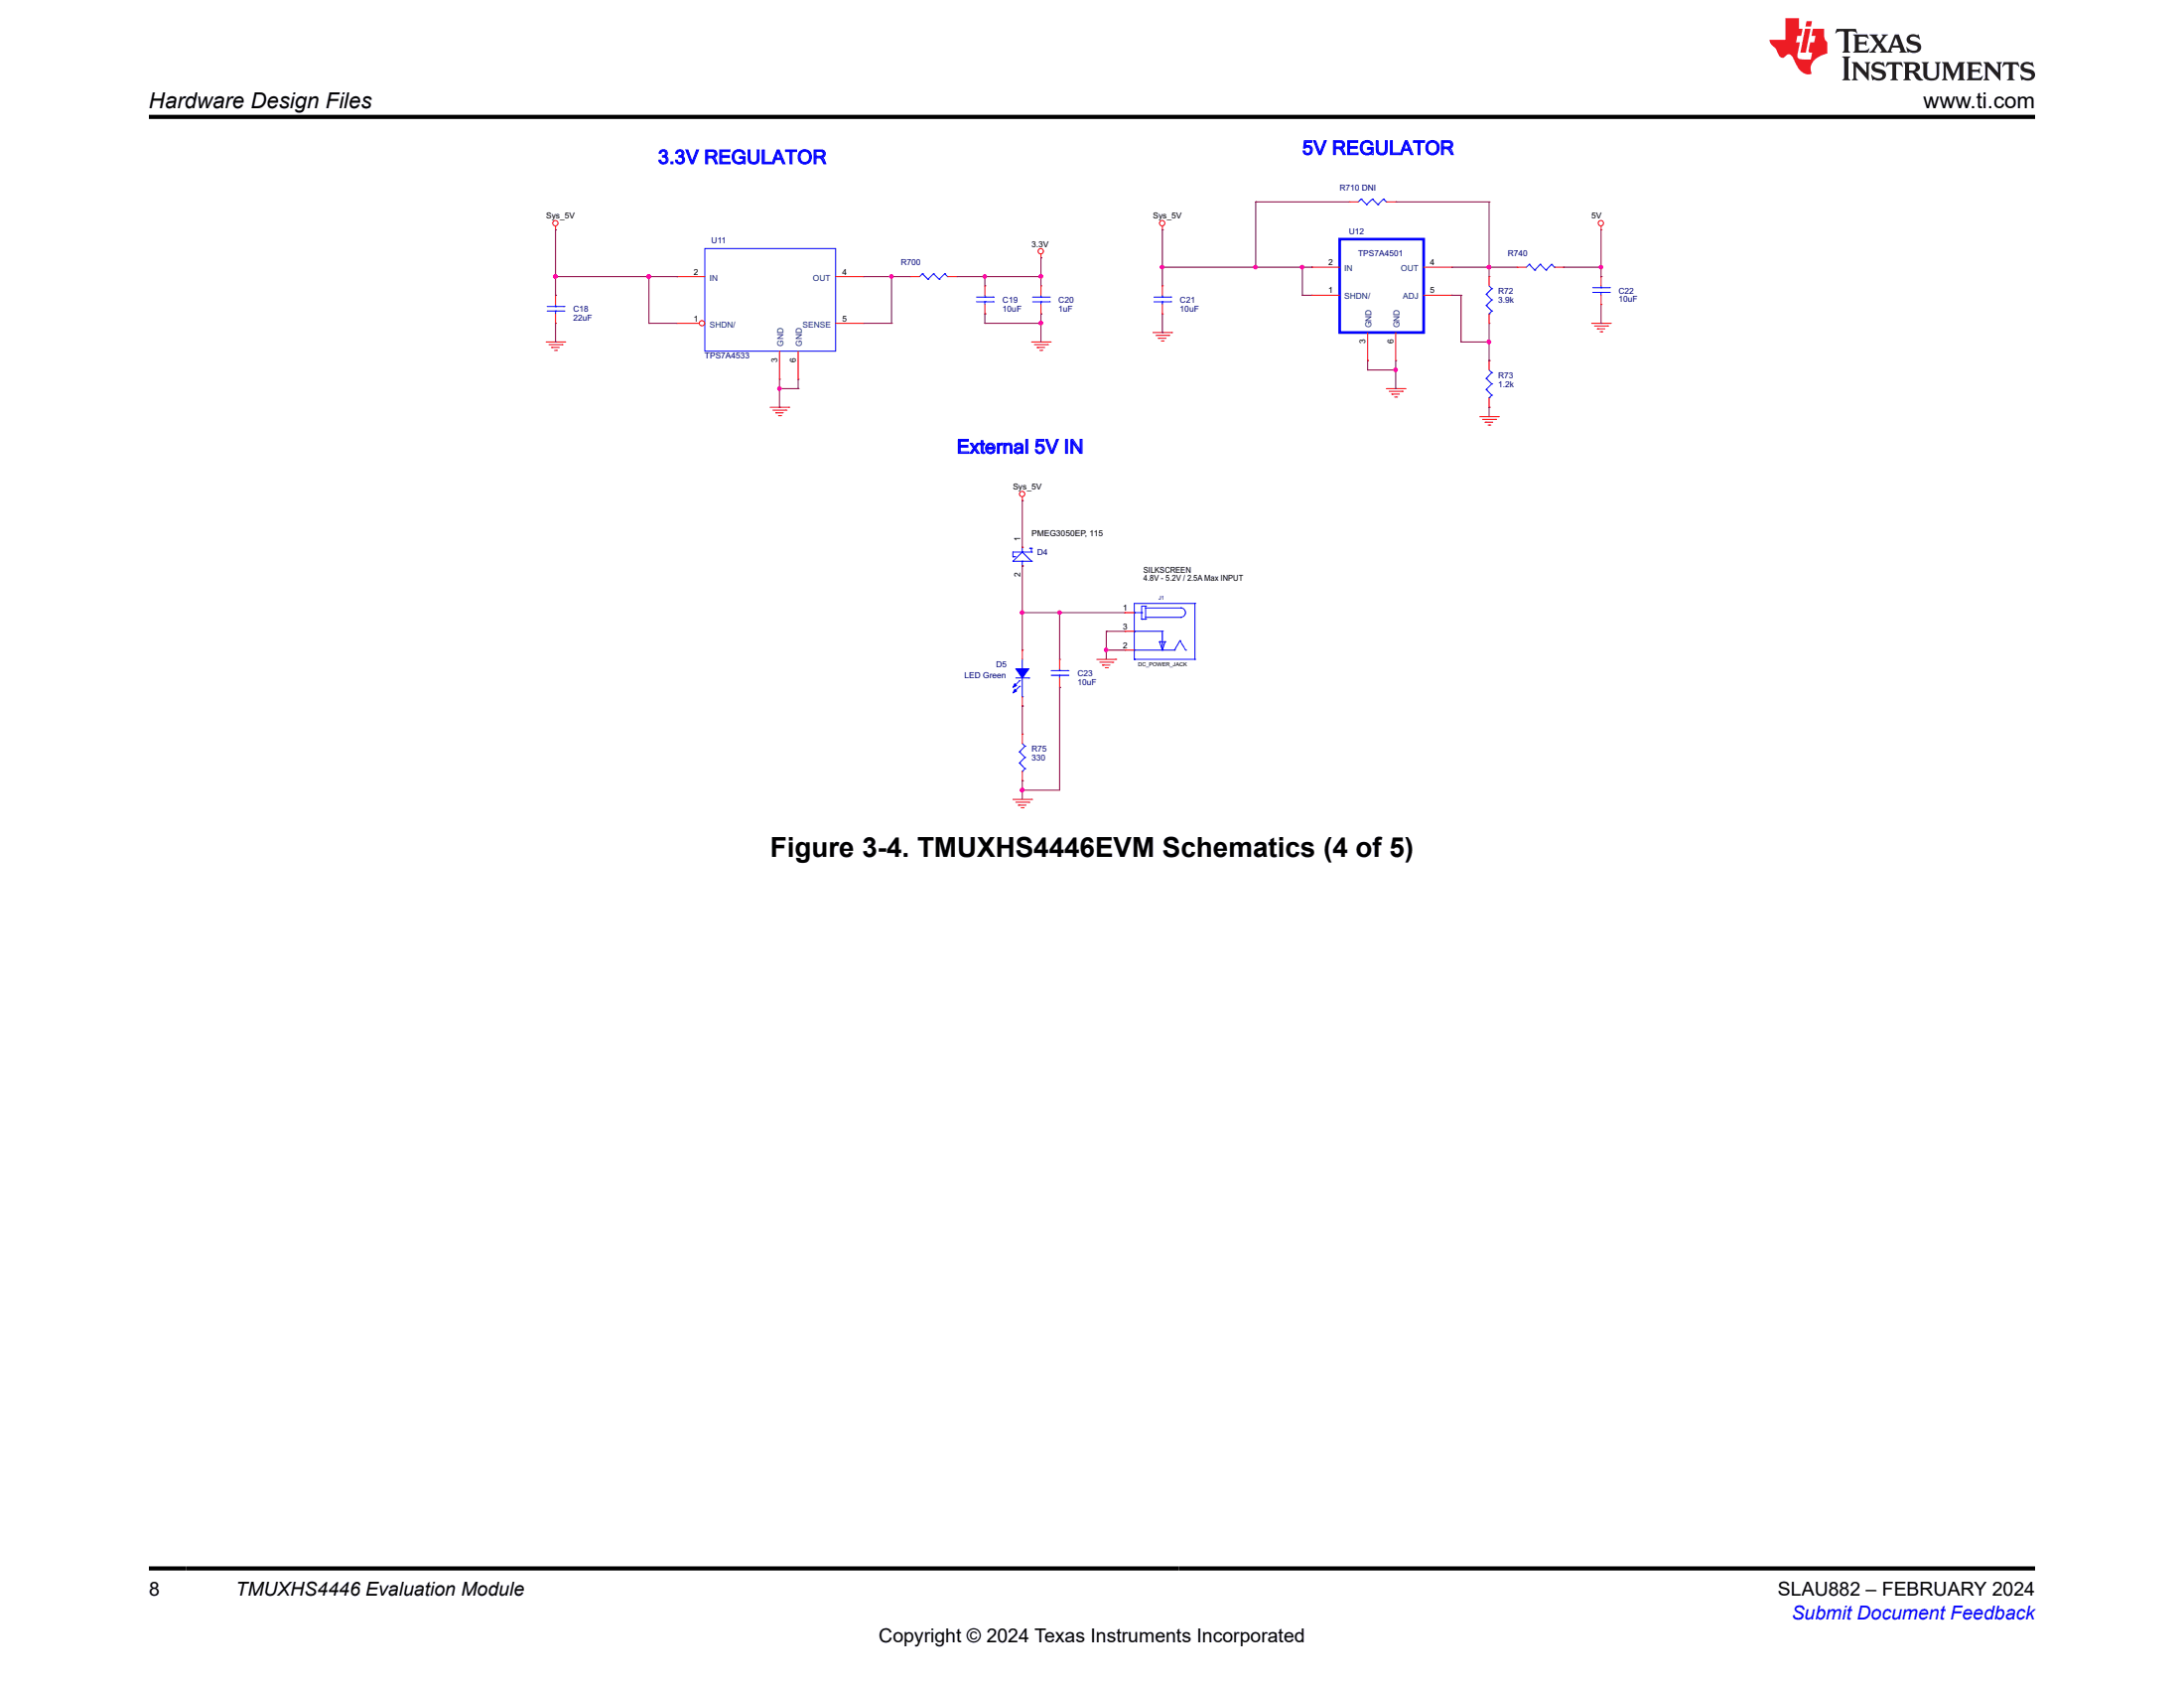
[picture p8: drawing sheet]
<svg xmlns="http://www.w3.org/2000/svg" width="279mm" height="216mm" viewBox="0 0 279 216" stroke-linecap="round" stroke-linejoin="round" font-family="sans-serif">
<g fill="none" stroke="#00f" stroke-width=".13">
<path d="M84.5 19.3a.49 .49 0 0 1 .7-.1 .49 .49 0 0 1 0 .7l-.1 .1a.56 .56 0 0 1 .1 1 .56 .56 0 0 1-.9-.5h.2a.37 .37 0 0 0 .5 .3 .37 .37 0 0 0 .2-.5 .37 .37 0 0 0-.4-.2v-.2h.2a.31 .31 0 0 0 0-.6 .3 .3 0 0 0-.4 .3h-.3zM86.6 19.3a.49 .49 0 0 1 .7-.1 .49 .49 0 0 1 .1 .7l-.2 .1a.56 .56 0 0 1 .1 1 .56 .56 0 0 1-.9-.5h.3a.37 .37 0 0 0 .4 .3 .37 .37 0 0 0 .3-.5 .37 .37 0 0 0-.5-.2v-.2h.2a.31 .31 0 0 0 0-.6 .3 .3 0 0 0-.4 .3h-.3zM87.7 19.2h.3l.6 1.5 .5-1.5h.3l-.7 1.8h-.3zM90.3 19.2h.8a.5 .5 0 0 1 .6 .3 .5 .5 0 0 1-.4 .6 .95 .95 0 0 1 .5 .9h-.3l-.2-.6-.3-.2h-.5v.8h-.2zM90.5 19.4h.8a.3 .3 0 0 1 .2 .3 .3 .3 0 0 1-.3 .3h-.7zM92.1 19.2h1.3v.2h-1.1v.5h1v.2h-1v.6h1.1v.3h-1.3zM93.9 19.4a.82 .82 0 0 1 1.4 .3h-.2a.63 .63 0 0 0-.9-.3 .63 .63 0 0 0-.3 .9 .65 .65 0 0 0 .5 .5 .65 .65 0 0 0 .7-.3v-.2h-.5v-.3h.7v1h-.1l-.1-.2a.91 .91 0 0 1-1.3-.1 .91 .91 0 0 1 .1-1.3zM95.7 19.2h.3v1a.47 .47 0 0 0 .4 .6 .47 .47 0 0 0 .5-.6v-1h.2v1a.7 .7 0 0 1-.7 .8 .7 .7 0 0 1-.7-.8zM97.5 19.2h.3v1.5h.8v.3h-1.1zM99.4 19.2h.3l.7 1.8h-.2l-.3-.6h-.7l-.2 .6h-.2zM99.6 19.4l.3 .8h-.6zM100.5 19.2h1.4v.2h-.6v1.6h-.2v-1.6h-.6z"/>
<path d="M102.3 19.4a.88 .88 0 0 1 1.3 .1 .88 .88 0 0 1 0 1.2 .88 .88 0 0 1-1.3 0 1.05 1.05 0 0 1 0-1.3zM102.5 19.5a.69 .69 0 0 1 1.1 .4 .69 .69 0 0 1-.6 .9 .74 .74 0 0 1-.6-.5 .74 .74 0 0 1 .1-.8zM104.2 19.2h.7a.5 .5 0 0 1 .7 .3 .5 .5 0 0 1-.4 .6 .95 .95 0 0 1 .4 .9h-.2l-.2-.6-.4-.2h-.4v.8h-.2zM104.4 19.4h.8a.3 .3 0 0 1 .1 .3 .3 .3 0 0 1-.2 .3h-.7zM166.9 18h.9v.2h-.7l-.1 .5a.59 .59 0 0 1 .9 .3 .59 .59 0 0 1-.4 .8 .59 .59 0 0 1-.8-.5h.3a.38 .38 0 0 0 .5 .3 .38 .38 0 0 0 .1-.6 .39 .39 0 0 0-.6-.1h-.2zM168 18h.3l.6 1.5 .5-1.5h.3l-.7 1.8h-.3zM170.6 18h.8a.5 .5 0 0 1 .6 .4 .5 .5 0 0 1-.4 .6 .95 .95 0 0 1 .5 .8h-.3l-.2-.6-.3-.2h-.5v.8h-.2zM170.8 18.2h.8a.3 .3 0 0 1 .2 .3 .3 .3 0 0 1-.3 .3h-.7zM172.4 18h1.3v.2h-1.1v.5h1v.3h-1v.6h1.1v.2h-1.3zM174.3 18.2a.82 .82 0 0 1 1.3 .3h-.2a.63 .63 0 0 0-.8-.3 .63 .63 0 0 0-.3 .9 .65 .65 0 0 0 .5 .5 .65 .65 0 0 0 .7-.3v-.2h-.5v-.2h.7v.9h-.2v-.2a.91 .91 0 0 1-1.3-.1 .91 .91 0 0 1 .1-1.3zM176.1 18h.2v1a.47 .47 0 0 0 .5 .6 .47 .47 0 0 0 .4-.6v-1h.3v1a.7 .7 0 0 1-.7 .8 .7 .7 0 0 1-.7-.8zM177.9 18h.2v1.6h.9v.2h-1.1z"/>
<path d="M179.8 18h.2l.8 1.8h-.3l-.2-.6h-.8l-.1 .6h-.3zM179.9 18.2l.3 .8h-.6zM180.8 18h1.4v.2h-.6v1.6h-.2v-1.6h-.6zM182.6 18.2a.88 .88 0 0 1 1.3 .1 .88 .88 0 0 1 0 1.2 .88 .88 0 0 1-1.3 0 1.05 1.05 0 0 1 0-1.3zM182.8 18.4a.69 .69 0 0 1 1.1 .3 .69 .69 0 0 1-.6 .9 .74 .74 0 0 1-.6-.5 .74 .74 0 0 1 .1-.7zM184.4 18h.8a.5 .5 0 0 1 .6 .4 .5 .5 0 0 1-.3 .6 .95 .95 0 0 1 .4 .8h-.2l-.3-.6-.3-.2h-.4v.8h-.3zM184.7 18.2h.7a.3 .3 0 0 1 .2 .3 .3 .3 0 0 1-.2 .3h-.7zM70 39.8h2.1M70 39.2h2.1M71.1 39.2h.1M71.1 39.8h.1M71.1 38.9v.3"/>
<path d="M71.1 39.8v.3M72.1 39.8h.1M72.1 39.2h.1M85.8 20.7h.3v.3h-.3zM90.2 31.8h16.7v13.1h-16.7zM122.6 56.2h1.3v.2h-1.1v.6h1v.2h-1v.6h1.1v.2h-1.3zM124.1 56.7h.3l.3 .4 .3-.4h.3l-.5 .6 .5 .7h-.3l-.3-.5-.3 .5h-.3l.5-.7zM125.5 56.4h.2v.3h.3v.2h-.3v.7l.1 .2h.2v.2a.32 .32 0 0 1-.4 0 .32 .32 0 0 1-.1-.4v-.7h-.1v-.2h.1zM126.3 56.8a.61 .61 0 0 1 .7-.1 .61 .61 0 0 1 .3 .7h-1a.37 .37 0 0 0 .3 .4 .37 .37 0 0 0 .4-.2h.3a.64 .64 0 0 1-.9 .3 .64 .64 0 0 1-.2-.9zM126.5 56.9h.1a.36 .36 0 0 1 .5 .3h-.8zM127.6 56.7h.2v.2l.2-.2h.3v.2h-.3l-.2 .2v.9h-.2zM128.4 56.7h.3v.2a.45 .45 0 0 1 .5-.2 .45 .45 0 0 1 .3 .4v.9h-.2l-.1-1-.2-.1-.3 .2v.9h-.3z"/>
<path d="M129.9 56.8a.57 .57 0 0 1 .6-.1 .57 .57 0 0 1 .4 .5v.8h-.3v-.1a.47 .47 0 0 1-.6 .1 .47 .47 0 0 1-.2-.6 .98 .98 0 0 1 .8-.2 .32 .32 0 0 0-.2-.4 .32 .32 0 0 0-.4 .3h-.2zM130 57.5l.6-.1v.2a.37 .37 0 0 1-.3 .2 .37 .37 0 0 1-.3-.2zM131.2 56.2h.3v1.8h-.3zM132.6 56.2h.9v.2h-.7l-.1 .5a.59 .59 0 0 1 .9 .3 .59 .59 0 0 1-.4 .8 .59 .59 0 0 1-.8-.5h.3a.38 .38 0 0 0 .5 .3 .38 .38 0 0 0 .2-.6 .39 .39 0 0 0-.7-.1h-.2zM133.8 56.2h.2l.6 1.5 .5-1.5h.3l-.7 1.8h-.2zM136.3 56.2h.3v1.8h-.3zM137 56.2h.3l.9 1.4v-1.4h.2v1.8h-.2l-1-1.4v1.4h-.2z"/>
</g>
<g fill="none" stroke="#f00" stroke-width=".13">
<path d="M71.1 29.4h.1M71.1 37.8h.1M71.1 28.9v.5M71.1 37.8v1.1M86.6 35.4h.1M86.6 35.4h3.6M106.9 35.4h3.6M110.5 35.4h.1M133.2 33h.1M133.2 32.5v.5M148.7 29.4h.1M148.7 28.9v.5"/>
<path d="M204.8 29.4h.1M204.8 28.9v.5M69.9 43.7h2.4M70.2 44.1h1.7M70.6 44.4h.1M70.6 44.4h.9M70.9 44.8h.3M71.1 41.4h.1M71.1 40.1v1.3M71.2 44.8h.1M71.9 44.1h.1M72.3 43.7h.1"/>
<path d="M98.5 52.1h2.4M98.9 52.5h1.7M99.3 52.8h.1M99.3 52.8h.9M99.6 53.2h.3M99.7 48.5h.1M99.7 44.9v3.6M99.9 53.2h.1M100.6 52.5h.1M100.9 52.1h.1M102.1 48.5h.1M102.1 44.9v3.6"/>
<path d="M106.9 41.4h3.6M110.5 41.4h.1M132 43.7h2.3M132.3 44.1h1.7M132.7 44.4h.1M132.7 44.4h.9M133 44.8h.3M133.3 44.8h.1M134 44.1h.1M134.3 43.7h.1M147.5 42.5h2.4M147.9 42.9h1.6"/>
<path d="M148.2 43.3h.1M148.2 43.3h1M148.6 43.6h.2M148.8 43.6h.1M149.5 42.9h.1M149.9 42.5h.1M177.4 49.7h2.3M177.7 50h1.7M178.1 50.4h.1M178.1 50.4h.9M178.4 50.8h.3M178.7 50.8h.1"/>
<path d="M179.4 50h.1M179.7 49.7h.1M189.3 53.3h2.4M189.7 53.6h1.6M190 54h.1M190 54h1M190.4 54.4h.2M190.6 54.4h.1M191.3 53.6h.1M191.7 53.3h.1M203.6 41.4h2.4M204 41.7h1.7"/>
<path d="M204.4 42.1h.1M204.4 42.1h.9M204.7 42.4h.2M204.9 42.4h.1M205.7 41.7h.1M206 41.4h.1M130.8 64h.1M130.8 63.6v.4M140.3 84.3h2.4M140.7 84.7h1.7M141.1 85.1h.1M141.1 85.1h.9"/>
<path d="M141.4 85.4h.3M141.7 85.4h.1M142.4 84.7h.1M142.7 84.3h.1M129.6 102.2h2.4M129.9 102.6h1.7M130.3 103h.1M130.3 103h1M130.7 103.3h.2M130.9 103.3h.1M131.6 102.6h.1M132 102.2h.1"/>
<circle cx="71" cy="28.5" r=".34"/>
<circle cx="133.1" cy="32.1" r=".34"/>
<circle cx="148.7" cy="28.5" r=".34"/>
<circle cx="204.8" cy="28.5" r=".34"/>
<circle cx="130.8" cy="63.2" r=".34"/>
</g>
<circle cx="89.8" cy="41.3" r=".33" fill="#fff"/>
<g fill="none" stroke="#f00" stroke-width=".13">
<path d="M116.4 35.4h.1M116.4 35.4h1.2M121.2 35.4h1.2M122.4 35.4h.1M133.2 36.6h.1M133.2 36.6v1.2M133.2 38.9v1.2M148.7 36.6h.1M148.7 36.6v1.2M148.7 38.9v1.2M167.8 37.8h.1M167.8 34.2h.1"/>
<path d="M167.8 34.2h3.6M167.8 37.8h3.6M172.6 25.8h.1M172.6 25.8h1.2M177.4 25.8h1.2M178.6 25.8h.1M182.1 34.2h3.6M182.1 37.8h3.6M185.7 34.2h.1M185.7 37.8h.1M190.5 35.4h.1M190.5 35.4v1.2"/>
<path d="M194.1 34.2h.1M194.1 34.2h1.2M198.9 34.2h1.1M200 34.2h.1M204.8 35.4h.1M204.8 38.9h.1M204.8 35.4v1.2M204.8 37.8v1.1M86.6 41.4h.1M86.6 41.4h2.9M133.2 40.1h.1M148.7 40.1h.1"/>
<path d="M175 46.1h.1M175 42.5v3.6M178.6 46.1h.1M178.6 42.5v3.6M190.5 41.4h.1M190.5 46.1h.1M190.5 52.1h.1M190.5 40.1v1.3M190.5 46.1v1.2M190.5 50.9v1.2M130.8 70h.1M130.8 72.4h.1"/>
<path d="M143.9 78.4h.1M143.9 78.4h1.2M130.8 93.9h.1M130.8 99.9h.1M130.8 93.9v1.2M130.8 98.7v1.2M135.6 84.3h.1M135.6 87.9h.1M135.6 84.3v1.2M135.6 86.7v1.2M143.9 83.2h.1M143.9 80.7h.1"/>
<path d="M143.9 83.2h1.2M143.9 80.7h1.2"/>
<circle cx="89.8" cy="41.3" r=".33"/>
</g>
<g fill="none" stroke="#00f" stroke-width=".13">
<path d="M118 35h.1M118 35l-.4 .4M118 35l.7 .7M118.7 35.7h.1M119.4 35h.1M119.4 35l-.7 .7M119.4 35l.8 .7M120.2 35.7h.1M120.9 35h.1M120.9 35l-.7 .7M120.9 35l.3 .4M121.2 35.4h.1"/>
<path d="M132.1 38.6h2.1M132.1 38h2.1M133.2 38h.1M133.2 38.6h.1M133.2 37.8v.2M133.2 38.6v.3M134.2 38.6h.1M134.2 38h.1M147.6 38.6h2.2M147.6 38h2.2M148.7 38h.1M148.7 38.6h.1"/>
<path d="M148.7 37.8v.2M148.7 38.6v.3M149.8 38.6h.1M149.8 38h.1M174.1 25.5h.1M174.1 25.5l-.3 .3M174.1 25.5l.7 .7M174.8 26.2h.1M175.6 25.5h.1M175.6 25.5l-.8 .7M175.6 25.5l.7 .7M176.3 26.2h.1"/>
<path d="M177 25.5h.1M177 25.5l-.7 .7M177 25.5l.4 .3M177.4 25.8h.1M190.1 37.6h.1M190.1 39.1h.1M190.1 37.6l.7 .8M190.1 39.1l.7 .7M190.5 36.6l.3 .3M190.8 36.9h.1M190.8 38.4h.1M190.8 39.8h.1"/>
<path d="M190.8 36.9l-.7 .7M190.8 38.4l-.7 .7M190.8 39.8l-.3 .3M195.6 33.8h.1M195.6 33.8l-.3 .4M195.6 33.8l.7 .7M196.3 34.5h.1M197 33.8h.1M197 33.8l-.7 .7M197 33.8l.8 .7M197.8 34.5h.1M198.5 33.8h.1"/>
<path d="M198.5 33.8l-.7 .7M198.5 33.8l.4 .4M198.9 34.2h.1M203.8 37.4h2.1M203.8 36.8h2.1M204.8 36.8h.1M204.8 37.4h.1M204.8 36.6v.2M204.8 37.4v.4M205.9 37.4h.1M205.9 36.8h.1M190.1 48.4h.1"/>
<path d="M190.1 49.8h.1M190.1 48.4l.7 .7M190.1 49.8l.7 .7M190.5 40.1h.1M190.5 50.9h.1M190.5 47.3l.3 .4M190.8 47.7h.1M190.8 49.1h.1M190.8 50.5h.1M190.8 47.7l-.7 .7M190.8 49.1l-.7 .7M190.8 50.5l-.3 .4"/>
<path d="M129.6 71.2h.1M129.6 71.8h.1M129.6 71.2h.2M129.6 71.8h2.4M129.8 71.2h.1M130.8 70.6h.1M130.8 71.8h.1M130.8 70v.6M130.8 71.8v.6M130.8 70.6l1.2 1.2M130.8 70.6l-1.2 1.2M131.7 70.1h.1"/>
<path d="M131.7 70.1h.3M132 70.1h.1M132 70.6h.1M132 71.8h.1M132 70.6h-2.4v.6M132 70.1v.5M145.1 78.4h.1M145.1 78.4h1M146.1 78.4h.1M146.1 79.2h.1M146.1 79.2h.5M146.6 79.2h.1"/>
<path d="M146.6 77.5h.1M146.6 77.8h4.5M146.6 79h4.5M146.6 77.5h-.5v1.7M146.6 77.5v1.7M151.1 77.8h.1M151.1 79h.1M151.1 77.8a.59 .59 0 0 1 .6 .5 .59 .59 0 0 1-.6 .6M152.9 77.2h.1M152.9 77.2h-7.8v7.1M152.9 77.2v7.1M129.9 86.7h1.7"/>
<path d="M130.4 96.2h.1M130.4 97.6h.1M130.4 96.2l.7 .7M130.4 97.6l.7 .7M130.8 98.7h.1M130.8 85.5h.1M130.8 89.1h.1M130.8 95.1l.3 .3M130.8 84.3v1.2M130.8 86.7v2.4M131.1 95.4h.1M131.1 96.9h.1"/>
<path d="M131.1 98.3h.1M131.1 95.4l-.7 .8M131.1 96.9l-.7 .7M131.1 98.3l-.3 .4M131.6 86.7h.1M134.5 86.4h2.1M134.5 85.8h2.1M135.6 85.8h.1M135.6 86.4h.1M135.6 85.5v.3M135.6 86.4v.3M136.6 86.4h.1"/>
<path d="M136.6 85.8h.1M145.1 80.7h.1M145.1 83.2h.1M145.1 84.3h.1M145.1 80.7h3.6M145.1 83.2h5.1M145.1 84.3h7.8M148.3 82.1h.1M148.3 82.1h.7M148.3 82.1l.4 1.1M148.7 83.2h.1M148.7 80.7h.1"/>
<path d="M148.7 80.7v2.5M149 82.1h.1M149 82.1l-.3 1.1M150.2 83.2h.1M151 81.9h.1M151 81.9l.7 1.3M151 81.9l-.8 1.3M151.7 83.2h.1M152.9 84.3h.1"/>
</g>
<path d="M171.4 30.6h10.7v11.9h-10.7z" fill="none" stroke="#00f" stroke-width=".34"/>
<path d="M129.9 85.5h1.7l-.8 1.2z" fill-rule="evenodd" fill="#00f"/>
<path d="M129.9 85.5h1.7l-.8 1.2z" fill="none" stroke="#00f" stroke-width=".13"/>
<path d="M129.8 88.2l.3 .2-.5 .2z" fill-rule="evenodd" fill="#00f"/>
<path d="M129.8 88.2l.3 .2-.5 .2z" fill="none" stroke="#00f" stroke-width=".13"/>
<path d="M129.8 87.4l.3 .3-.5 .2z" fill-rule="evenodd" fill="#00f"/>
<g fill="none" stroke="#00f" stroke-width=".13">
<path d="M124.9 38.6h2.2M124.9 38h2.2M126 38h.1M126 38.6h.1M126 37.8v.2M126 38.6v.3M127.1 38.6h.1M127.1 38h.1M129.8 87.4l.3 .3-.5 .2zM130.4 87.1h.1M130.4 87.8h.1M130.4 87.1l-.7 .7"/>
<path d="M130.4 87.8l-.7 .7"/>
</g>
<path d="M126 36.6h.1M126 36.6v1.2M126 38.9v1.2M126 40.1h.1M130.8 83.2h.1M130.8 90.3h.1M130.8 83.2v1.1M130.8 89.1v1.2" fill="none" stroke="#f00" stroke-width=".13"/>
<path d="M71.1 29.4h.1M71.1 37.8h.1M71.1 35.4h11.9M71.1 29.4v8.4M83 35.4h.1" fill="none" stroke="#7f003f" stroke-width=".13"/>
<circle cx="71.1" cy="35.4" r=".23" fill="#f0f"/>
<circle cx="71.1" cy="35.4" r=".23" fill="none" stroke="#f0f" stroke-width=".13"/>
<path d="M83 35.4h.1M83 35.4v6M83 41.4h.1M83 41.4h3.6" fill="none" stroke="#7f003f" stroke-width=".13"/>
<circle cx="83" cy="35.4" r=".23" fill="#f0f"/>
<circle cx="83" cy="35.4" r=".23" fill="none" stroke="#f0f" stroke-width=".13"/>
<path d="M83 35.4h3.6M86.6 35.4h.1M71.1 43.7h.1M71.1 41.4v2.3M99.7 49.7h.1M99.7 49.7h2.4M102.1 49.7h.1M102.1 48.5v1.2" fill="none" stroke="#7f003f" stroke-width=".13"/>
<circle cx="99.7" cy="49.7" r=".22" fill="#f0f"/>
<circle cx="99.7" cy="49.7" r=".22" fill="none" stroke="#f0f" stroke-width=".13"/>
<path d="M110.5 35.4h3.6M114.1 35.4h.1M99.7 52.1h.1M99.7 49.7h.1M99.7 48.5v3.6" fill="none" stroke="#7f003f" stroke-width=".13"/>
<circle cx="114" cy="35.4" r=".22" fill="#f0f"/>
<circle cx="114" cy="35.4" r=".22" fill="none" stroke="#f0f" stroke-width=".13"/>
<path d="M114.1 35.4h.1M114.1 35.4v6M126 35.4h.1M126 35.4v1.2M110.5 41.4h3.6M114.1 41.4h.1" fill="none" stroke="#7f003f" stroke-width=".13"/>
<circle cx="126" cy="35.4" r=".22" fill="#f0f"/>
<circle cx="126" cy="35.4" r=".22" fill="none" stroke="#f0f" stroke-width=".13"/>
<path d="M126 35.4h.1M126 35.4h7.2M133.2 35.4h.1M133.2 35.4v1.2M126 40.1h.1M126 41.4h.1M126 40.1v1.3M126 41.4h7.2M133.2 41.4h.1M133.2 41.4v2.3" fill="none" stroke="#7f003f" stroke-width=".13"/>
<circle cx="133.2" cy="41.3" r=".22" fill="#f0f"/>
<circle cx="133.2" cy="41.3" r=".22" fill="none" stroke="#f0f" stroke-width=".13"/>
<path d="M148.7 34.2h11.9M160.6 34.2h.1M133.2 40.1h.1M133.2 40.1v1.3" fill="none" stroke="#7f003f" stroke-width=".13"/>
<circle cx="148.7" cy="34.2" r=".23" fill="#f0f"/>
<circle cx="148.7" cy="34.2" r=".23" fill="none" stroke="#f0f" stroke-width=".13"/>
<path d="M148.7 29.4h.1M148.7 29.4v4.8M166.6 37.8h.1M166.6 34.2h.1M166.6 37.8h1.2M166.6 34.2v3.6" fill="none" stroke="#7f003f" stroke-width=".13"/>
<circle cx="166.6" cy="34.2" r=".23" fill="#f0f"/>
<circle cx="166.6" cy="34.2" r=".23" fill="none" stroke="#f0f" stroke-width=".13"/>
<path d="M148.7 34.2h.1M148.7 34.2v2.4M166.6 34.2h1.2M167.8 34.2h.1M148.7 42.5h.1M148.7 40.1v2.4M175 47.3h.1M175 46.1v1.2M175 47.3h3.6M178.6 47.3h.1M178.6 49.7h.1M178.6 46.1v3.6" fill="none" stroke="#7f003f" stroke-width=".13"/>
<circle cx="178.5" cy="47.3" r=".23" fill="#f0f"/>
<circle cx="178.5" cy="47.3" r=".23" fill="none" stroke="#f0f" stroke-width=".13"/>
<path d="M185.7 34.2h4.8M190.5 34.2h.1M190.5 34.2v1.2M204.8 34.2h.1M204.8 29.4v4.8M204.8 38.9v2.5M190.5 43.7h.1M190.5 41.4v2.3M204.8 41.4h.1" fill="none" stroke="#7f003f" stroke-width=".13"/>
<circle cx="190.5" cy="43.7" r=".23" fill="#f0f"/>
<circle cx="190.5" cy="43.7" r=".23" fill="none" stroke="#f0f" stroke-width=".13"/>
<g fill="none" stroke="#7f003f" stroke-width=".13">
<path d="M160.6 25.8h.1M160.6 25.8h12M160.6 25.8v8.4M185.7 37.8h1.2M186.9 37.8h.1M186.9 37.8v5.9M186.9 43.7h.1M186.9 43.7h3.6M190.5 52.1h.1M190.5 43.7h.1M190.5 46.1h.1M190.5 43.7v2.4"/>
<path d="M190.5 52.1v1.2"/>
</g>
<circle cx="160.6" cy="34.2" r=".23" fill="#f0f"/>
<circle cx="160.6" cy="34.2" r=".23" fill="none" stroke="#f0f" stroke-width=".13"/>
<path d="M160.6 34.2h6M166.6 34.2h.1M178.6 25.8h.1M178.6 25.8h11.9M190.5 25.8h.1M190.5 25.8v8.4" fill="none" stroke="#7f003f" stroke-width=".13"/>
<circle cx="190.5" cy="34.2" r=".23" fill="#f0f"/>
<circle cx="190.5" cy="34.2" r=".23" fill="none" stroke="#f0f" stroke-width=".13"/>
<path d="M130.8 64h.1M130.8 78.4h.1M130.8 72.4h.1M130.8 64v6M130.8 72.4v10.8M130.8 78.4h4.8M130.8 99.9h.1M130.8 90.3h.1M130.8 90.3v3.6M130.8 99.9v1.2" fill="none" stroke="#7f003f" stroke-width=".13"/>
<circle cx="130.8" cy="78.4" r=".23" fill="#f0f"/>
<circle cx="130.8" cy="78.4" r=".23" fill="none" stroke="#f0f" stroke-width=".13"/>
<path d="M135.6 78.4h.1M135.6 78.4v5.9M135.6 78.4h8.3" fill="none" stroke="#7f003f" stroke-width=".13"/>
<circle cx="135.5" cy="78.3" r=".22" fill="#f0f"/>
<circle cx="135.5" cy="78.3" r=".22" fill="none" stroke="#f0f" stroke-width=".13"/>
<path d="M135.6 87.9h.1M135.6 87.9v13.2h-4.8M130.8 101.1h.1M130.8 101.1v1.1" fill="none" stroke="#7f003f" stroke-width=".13"/>
<circle cx="130.8" cy="101" r=".23" fill="#f0f"/>
<circle cx="130.8" cy="101" r=".23" fill="none" stroke="#f0f" stroke-width=".13"/>
<path d="M141.5 80.7h.1M141.5 83.2h.1M141.5 80.7h2.4M141.5 80.7v3.6M141.5 83.2h2.4" fill="none" stroke="#7f003f" stroke-width=".13"/>
<circle cx="141.5" cy="83.1" r=".22" fill="#f0f"/>
<circle cx="141.5" cy="83.1" r=".22" fill="none" stroke="#f0f" stroke-width=".13"/>
<path d="M114.1 35.4h.1M114.1 35.4h2.3M122.4 35.4h3.6M126 35.4h.1M133.2 33h.1M133.2 33v2.4" fill="none" stroke="#7f003f" stroke-width=".13"/>
<circle cx="133.2" cy="35.4" r=".22" fill="#f0f"/>
<circle cx="133.2" cy="35.4" r=".22" fill="none" stroke="#f0f" stroke-width=".13"/>
<path d="M190.5 34.2h.1M190.5 34.2h3.6M200 34.2h4.8M204.8 34.2h.1" fill="none" stroke="#7f003f" stroke-width=".13"/>
<circle cx="204.8" cy="34.2" r=".22" fill="#f0f"/>
<circle cx="204.8" cy="34.2" r=".22" fill="none" stroke="#f0f" stroke-width=".13"/>
<path d="M204.8 35.4h.1M204.8 34.2v1.2" fill="none" stroke="#7f003f" stroke-width=".13"/>
<circle cx="71.1" cy="35.4" r=".23" fill="#f0f"/>
<circle cx="71.1" cy="35.4" r=".23" fill="none" stroke="#f0f" stroke-width=".13"/>
<circle cx="83" cy="35.4" r=".23" fill="#f0f"/>
<circle cx="83" cy="35.4" r=".23" fill="none" stroke="#f0f" stroke-width=".13"/>
<circle cx="99.7" cy="49.7" r=".22" fill="#f0f"/>
<circle cx="99.7" cy="49.7" r=".22" fill="none" stroke="#f0f" stroke-width=".13"/>
<circle cx="114" cy="35.4" r=".22" fill="#f0f"/>
<circle cx="114" cy="35.4" r=".22" fill="none" stroke="#f0f" stroke-width=".13"/>
<circle cx="126" cy="35.4" r=".22" fill="#f0f"/>
<circle cx="126" cy="35.4" r=".22" fill="none" stroke="#f0f" stroke-width=".13"/>
<circle cx="133.2" cy="41.3" r=".22" fill="#f0f"/>
<circle cx="133.2" cy="41.3" r=".22" fill="none" stroke="#f0f" stroke-width=".13"/>
<circle cx="148.7" cy="34.2" r=".23" fill="#f0f"/>
<circle cx="148.7" cy="34.2" r=".23" fill="none" stroke="#f0f" stroke-width=".13"/>
<circle cx="166.6" cy="34.2" r=".23" fill="#f0f"/>
<circle cx="166.6" cy="34.2" r=".23" fill="none" stroke="#f0f" stroke-width=".13"/>
<circle cx="178.5" cy="47.3" r=".23" fill="#f0f"/>
<circle cx="178.5" cy="47.3" r=".23" fill="none" stroke="#f0f" stroke-width=".13"/>
<circle cx="190.5" cy="43.7" r=".23" fill="#f0f"/>
<circle cx="190.5" cy="43.7" r=".23" fill="none" stroke="#f0f" stroke-width=".13"/>
<circle cx="160.6" cy="34.2" r=".23" fill="#f0f"/>
<circle cx="160.6" cy="34.2" r=".23" fill="none" stroke="#f0f" stroke-width=".13"/>
<circle cx="190.5" cy="34.2" r=".23" fill="#f0f"/>
<circle cx="190.5" cy="34.2" r=".23" fill="none" stroke="#f0f" stroke-width=".13"/>
<circle cx="130.8" cy="78.4" r=".23" fill="#f0f"/>
<circle cx="130.8" cy="78.4" r=".23" fill="none" stroke="#f0f" stroke-width=".13"/>
<circle cx="135.5" cy="78.3" r=".22" fill="#f0f"/>
<circle cx="135.5" cy="78.3" r=".22" fill="none" stroke="#f0f" stroke-width=".13"/>
<circle cx="130.8" cy="101" r=".23" fill="#f0f"/>
<circle cx="130.8" cy="101" r=".23" fill="none" stroke="#f0f" stroke-width=".13"/>
<circle cx="141.5" cy="83.1" r=".22" fill="#f0f"/>
<circle cx="141.5" cy="83.1" r=".22" fill="none" stroke="#f0f" stroke-width=".13"/>
<circle cx="133.2" cy="35.4" r=".22" fill="#f0f"/>
<circle cx="133.2" cy="35.4" r=".22" fill="none" stroke="#f0f" stroke-width=".13"/>
<circle cx="204.8" cy="34.2" r=".22" fill="#f0f"/>
<circle cx="204.8" cy="34.2" r=".22" fill="none" stroke="#f0f" stroke-width=".13"/>
<path d="M235 3.7l-.2 .5v.1a1.04 1.04 0 0 1 1.1-.3v2.4l-.2 .3h1l-.2-.3v-2.2a.58 .58 0 0 1 .7-.1l.4 .1-.2-.5zM237.1 4.4l.2 .2v.2v1.6v.1l-.2 .2h1.9l.2-.5-.1-.1a1.17 1.17 0 0 1-1.3 .3v-.7h.6l.4 .1v-.6l-.4 .2h-.6v-.6v-.1h.2a1 1 0 0 1 1 .3l.1-.1-.2-.5zM239.2 4.4l.9 1.2-.6 .8-.4 .3h.9l-.2-.2 .5-.7 .4 .7-.2 .2h1.6l-.2-.2 .2-.4h.9l.1 .4-.1 .2h.9l-.2-.3-.8-2h-.5l-.7 1.9-.2 .3-.9-1.1 .5-.7 .4-.4h-.8l.2 .2-.4 .7-.4-.7 .2-.2zM242.5 4.8l.4 1h-.7zM244.2 4.6a.65 .65 0 0 0-.2 .7 .65 .65 0 0 0 .6 .4l.6 .2 .1 .2a.52 .52 0 0 1-.8 .3l-.6-.4 .1 .7 .2-.1a1.16 1.16 0 0 0 1.5-.2 .7 .7 0 0 0-.6-1.1l-.6-.1-.2-.2 .1-.2a.85 .85 0 0 1 1.2 .3v-.1l-.2-.6-.1 .1h-.1a1.05 1.05 0 0 0-1 .1zM235.7 7.2l.2 .2v.2v2.3v.2l-.2 .2h1l-.2-.2v-.2v-2.3v-.2l.2-.2zM236.9 7.9l.2 .4v1.6v.2l-.2 .2h.8l-.3-.4 .1-1.4 1.6 1.8v-2l.2-.4h-.7l.1 .3 .1 1.1-1.2-1.4zM239.7 8.1a.65 .65 0 0 0-.2 .7 .65 .65 0 0 0 .6 .4l.6 .2 .1 .3a.6 .6 0 0 1-1 .2l-.4-.4v.1l.1 .7 .2-.1a1.16 1.16 0 0 0 1.5-.3 .7 .7 0 0 0-.6-1l-.6-.2-.2-.2 .1-.2a.85 .85 0 0 1 1.2 .3v-.1l-.1-.6-.2 .1h-.1a1.07 1.07 0 0 0-1 .1zM241.4 7.9l-.2 .6 .1 .1a.63 .63 0 0 1 .8-.4v1.7v.2l-.3 .2h1l-.2-.2v-.2v-1.7a.66 .66 0 0 1 .8 .4l.1-.1-.2-.6zM243.5 7.9l.2 .3v.1v1.6v.2l-.2 .2h1l-.2-.2-.1-.8h.3a.87 .87 0 0 1 .6 .7 .64 .64 0 0 0 .9 .2l-.4-.3a1.1 1.1 0 0 0-.6-.7 .61 .61 0 0 0 .6-.6 .61 .61 0 0 0-.5-.6zM244.3 8.3a.82 .82 0 0 1 .7 .1 .42 .42 0 0 1 0 .4 .42 .42 0 0 1-.4 .2h-.4zM245.8 7.9l.2 .3 .1 .1v1.2a.87 .87 0 0 0 1 .8 .8 .8 0 0 0 1-.8v-1.3l.2-.3h-.8l.2 .4v1.2a.61 .61 0 0 1-.4 .6 .61 .61 0 0 1-.7-.4l-.1-1.4 .1-.1 .2-.3zM248.4 7.9l.2 .3v.1v1.6l-.2 .4h.8l-.3-.4v-1.5l.9 1.9 .9-1.9v1.5l-.3 .4h1l-.2-.2v-.2v-1.6v-.1l.2-.3h-.8l-.7 1.6-.6-1.6zM251.6 7.9l.2 .3v.1v1.6v.2l-.2 .2h1.9l.2-.6h-.1a1.17 1.17 0 0 1-1.3 .3v-.8h.6l.4 .2v-.7l-.4 .2h-.6v-.5v-.1l.2-.1a1.01 1.01 0 0 1 1 .3h.1l-.2-.6zM253.7 7.9l.3 .4v1.6l-.1 .2-.2 .2h.8l-.2-.4v-1.4l1.6 1.8v-2l.2-.4h-.7l.2 .3v1.1l-1.2-1.4zM256.3 7.9l-.2 .6 .1 .1a.63 .63 0 0 1 .8-.4v1.7v.2l-.3 .2h1l-.2-.2v-.2v-1.7a.66 .66 0 0 1 .8 .4l.1-.1-.2-.6zM258.7 8.1a.65 .65 0 0 0-.2 .7 .65 .65 0 0 0 .6 .4l.6 .2 .2 .3a.6 .6 0 0 1-1 .2l-.4-.4-.1 .1 .2 .7 .2-.1a1.16 1.16 0 0 0 1.5-.3 .7 .7 0 0 0-.7-1l-.6-.2-.1-.2 .1-.2a.85 .85 0 0 1 1.1 .3l.1-.1-.2-.6-.2 .1h-.1a1.06 1.06 0 0 0-1 .1z" fill="#231f20"/>
<path d="M228.4 2.3v2.8h-2a1.67 1.67 0 0 0 .7 1.1l.2 .2a1.21 1.21 0 0 0 .7 1l.3-.1a.59 .59 0 0 1 .5-.3 .59 .59 0 0 1 .5 .3l.2 .4a2.42 2.42 0 0 0 1.7 1.8l.6-.1a1.48 1.48 0 0 1 .6-1.9l.8-.5 .6-.2v-1.4a.91 .91 0 0 1-.4-.8v-.9h-1.5l-.2 .9h.6l-.2 .8h-.5l-.2 1v.3h.4l-.1 .9a3.3 3.3 0 0 1-1.6-.1l-.2-.2 .1-.3 .3-1.6h-.5l.1-.8h.5l.2-.9h-.5v-1.4zM230.9 3.7l-.6 3h.7l.6-3zM231.1 2.7l-.1 .7h.7l.1-.7z" fill="#ed1c24"/>
<path d="M19 15h241.3M19 200.6h241.3" fill="none" stroke="#000" stroke-width=".53"/>
<text font-size="3.5" x="98.5" y="109.5">Figure 3-4. TMUXHS4446EVM Schematics (4 of 5)</text>
<g font-size="2.8">
<text x="19" y="13.8">Hardware Design Files</text>
<text x="246.1" y="13.8">www.ti.com</text>
</g>
<g font-size="2.5" fill="#00f">
<text x="84.2" y="21">3.3V REGULATOR</text>
<text x="166.6" y="19.8">5V REGULATOR</text>
<text x="122.4" y="58">External 5V IN</text>
<text x="229.2" y="207.1">Submit Document Feedback</text>
</g>
<g font-size="2.5">
<text x="19" y="204.1">8</text>
<text x="30.2" y="204.1">TMUXHS4446 Evaluation Module</text>
<text x="227.5" y="204.1">SLAU882 – FEBRUARY 2024</text>
<text x="112.4" y="210">Copyright © 2024 Texas Instruments Incorporated</text>
</g>
<g font-size="1.1">
<text x="69.9" y="28">Sys_5V</text>
<text x="147.5" y="28">Sys_5V</text>
<text x="203.6" y="28">5V</text>
<text x="88.7" y="35.1">2</text>
<text x="107.7" y="35.1">4</text>
<text x="132" y="31.6">3.3V</text>
<text x="169.9" y="33.9">2</text>
<text x="183" y="33.9">4</text>
<text x="88.7" y="41.1">1</text>
<text x="107.7" y="41.1">5</text>
<text x="169.9" y="37.5">1</text>
<text x="183" y="37.5">5</text>
<text x="99.5" y="46.4" transform="rotate(-90 99.5 46.4)">3</text>
<text x="101.9" y="46.4" transform="rotate(-90 101.9 46.4)">6</text>
<text x="174.7" y="44" transform="rotate(-90 174.7 44)">3</text>
<text x="178.3" y="44" transform="rotate(-90 178.3 44)">6</text>
<text x="129.6" y="62.6">Sys_5V</text>
<text x="130.5" y="69.2" transform="rotate(-90 130.5 69.2)">1</text>
<text x="132" y="68.6">PMEG3050EP, 115</text>
<text x="130.5" y="73.8" transform="rotate(-90 130.5 73.8)">2</text>
<text x="146.3" y="73.2">SILKSCREEN</text>
<text x="146.3" y="74.3">4.8V - 5.2V / 2.5A Max INPUT</text>
<text x="143.7" y="78.1">1</text>
<text x="143.7" y="82.9">2</text>
<text x="143.7" y="80.5">3</text>
</g>
<g font-size="1.1" fill="#00007f">
<text x="171.4" y="24.4">R710 DNI</text>
<text x="172.6" y="29.9">U12</text>
<text x="91" y="31.1">U11</text>
<text x="115.3" y="34">R700</text>
<text x="173.8" y="32.8">TPS7A4501</text>
<text x="192.9" y="32.8">R740</text>
<text x="73.3" y="39.9">C18</text>
<text x="73.3" y="41">22uF</text>
<text x="128.3" y="38.8">C19</text>
<text x="128.3" y="39.8">10uF</text>
<text x="135.4" y="38.8">C20</text>
<text x="135.4" y="39.8">1uF</text>
<text x="151" y="38.8">C21</text>
<text x="151" y="39.8">10uF</text>
<text x="191.7" y="37.6">R72</text>
<text x="191.7" y="38.8">3.9k</text>
<text x="207.1" y="37.6">C22</text>
<text x="207.1" y="38.6">10uF</text>
<text x="90.2" y="45.9">TPS7A4533</text>
<text x="191.7" y="48.3">R73</text>
<text x="191.7" y="49.5">1.2k</text>
<text x="132.7" y="71">D4</text>
<text x="123.4" y="86.8">LED Green</text>
<text x="127.4" y="85.3">D5</text>
<text x="137.8" y="86.5">C23</text>
<text x="137.8" y="87.6">10uF</text>
<text x="132" y="96.1">R75</text>
<text x="132" y="97.3">330</text>
</g>
<g font-size="1.1" fill="#003f7f">
<text x="90.8" y="35.9">IN</text>
<text x="104" y="35.9">OUT</text>
<text x="172" y="34.7">IN</text>
<text x="179.2" y="34.7">OUT</text>
<text x="90.8" y="41.9">SHDN/</text>
<text x="102.7" y="41.9">SENSE</text>
<text x="172" y="38.3">SHDN/</text>
<text x="175.5" y="41.9" transform="rotate(-90 175.5 41.9)">GND</text>
<text x="179.1" y="41.9" transform="rotate(-90 179.1 41.9)">GND</text>
<text x="179.5" y="38.3">ADJ</text>
<text x="100.2" y="44.3" transform="rotate(-90 100.2 44.3)">GND</text>
<text x="102.6" y="44.3" transform="rotate(-90 102.6 44.3)">GND</text>
</g>
<text font-size=".7" fill="#00007f" x="148.2" y="76.7">J1</text>
<text font-size=".7" x="145.6" y="85.3">DC_POWER_JACK</text>
</svg>
